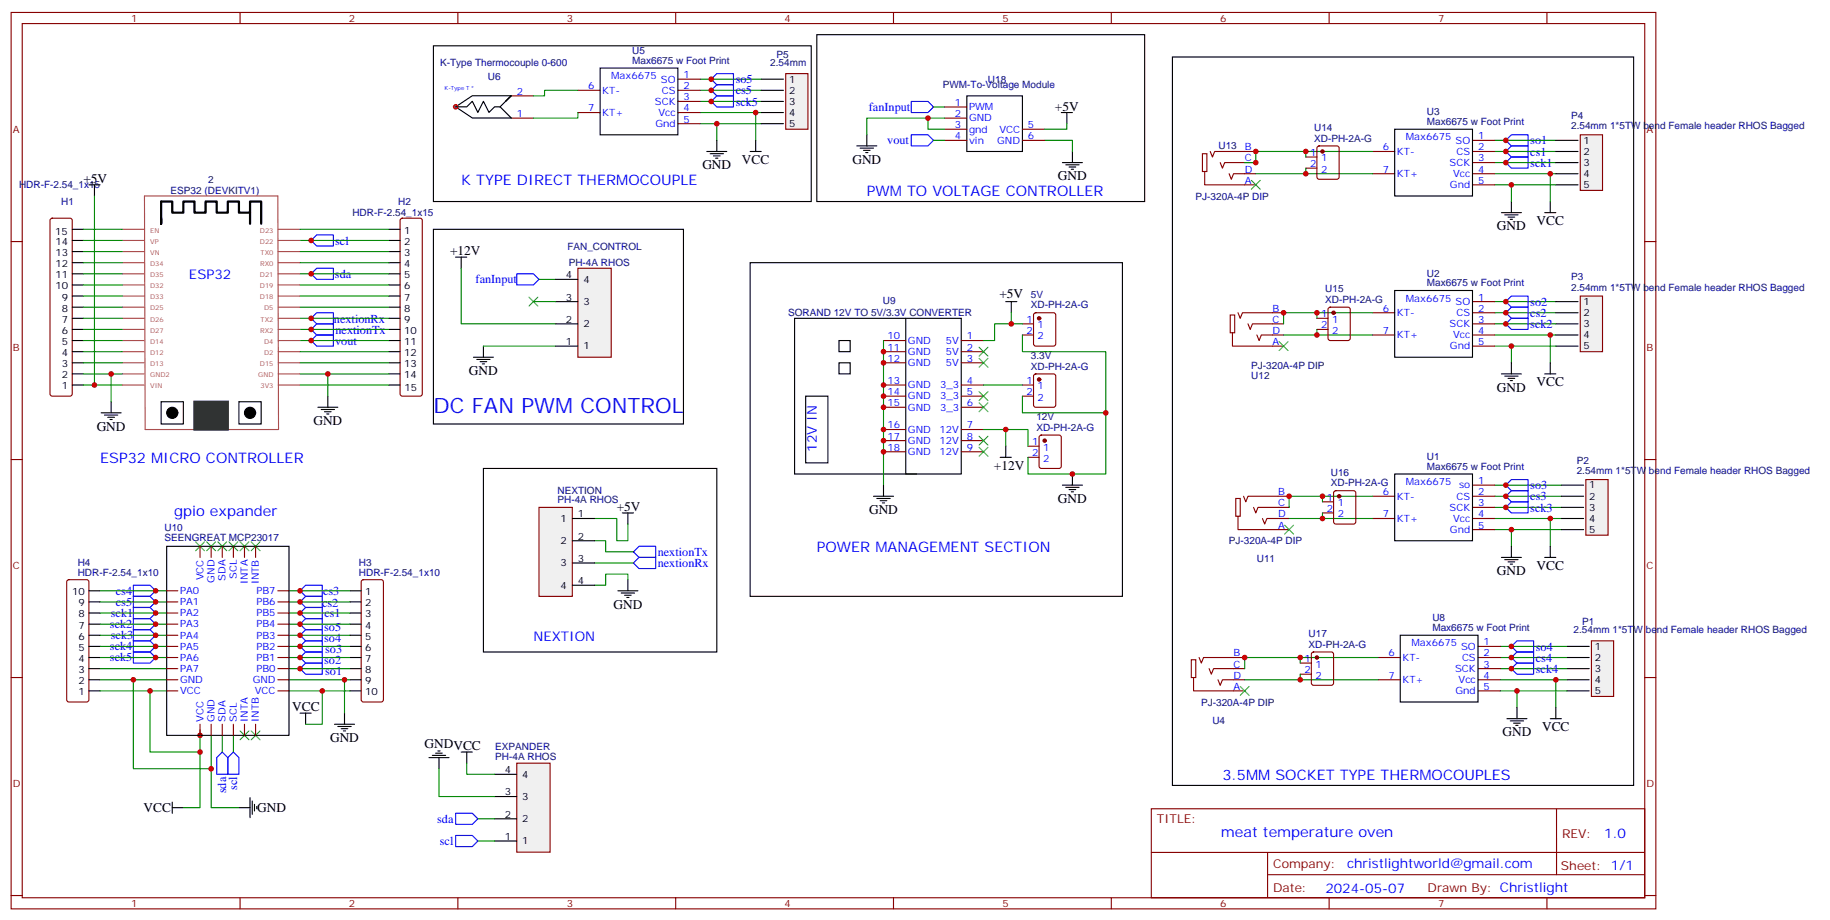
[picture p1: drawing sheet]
<svg xmlns="http://www.w3.org/2000/svg" width="581mm" height="292mm" viewBox="0 0 581 292" stroke-linecap="round" stroke-linejoin="round" font-family="sans-serif">
<g fill="none" stroke="#870000" stroke-width=".35">
<path d="M3.5 4h522.1v284.3h-522.1zM7.1 7.5h515v277.3h-515zM76.2 4v3.5M145.3 4v3.5M214.5 4v3.5M283.6 4v3.5M352.8 4v3.5M421.9 4v3.5M491.1 4v3.5M3.5 76.6h3.6M522.1 76.6h3.5M3.5 145.8h3.6"/>
<path d="M522.1 145.8h3.5M3.5 214.9h3.6M522.1 214.9h3.5M365.5 256.5h156.6v28.3h-156.6zM494.1 256.6v20.8M365.5 270.4h156.5M402.4 277.4h119.6M402.4 270.4v14.1M3.5 284.1h3.6M76.2 284.8v3.5M145.3 284.8v3.5M214.5 284.8v3.5"/>
<path d="M283.6 284.8v3.5M352.8 284.8v3.5M421.9 284.8v3.5M491.1 284.8v3.5M522.1 284.1h3.5"/>
</g>
<g fill="none" stroke="#000" stroke-width=".35">
<path d="M137.6 14.5h119.9v49.4h-119.9zM259.3 11h104.1v52.9h-104.1zM372.2 18.1h146.4v231h-146.4zM336.9 35.7h3.5M338.7 35.7v3.5M28.2 58.6h3.5M30 58.6v3.6M224.4 48h6.3M225.4 48.8h4.3M226.5 49.5h2.1M227.2 50.2h.7M227.5 44.5v3.5"/>
<path d="M238.1 48h3.6M239.9 44.5v3.5M272 46.3h6.3M273 47h4.3M274.1 47.7h2.1M274.8 48.4h.7M275.2 42.8v3.5M337.3 51.6h6.3M338.3 52.3h4.2M339.4 53h2.1M340.1 53.7h.7M340.4 48v3.6"/>
<path d="M137.6 72.7h79.4v61.8h-79.4zM476.6 67.5h6.4M477.7 68.2h4.2M478.7 68.9h2.1M479.4 69.6h.7M479.8 63.9v3.6M490.4 67.5h3.5M492.1 63.9v3.6M144.6 81.6h3.6M146.4 81.6v3.5M150.3 113.3h6.3M151.3 114h4.3"/>
<path d="M152.4 114.7h2.1M153.1 115.4h.7M153.5 109.8v3.5M476.6 118.6h6.4M477.7 119.3h4.2M479.8 115.1v3.5M490.4 118.6h3.5M492.1 115.1v3.5M51.2 127.4h7v7.1h-7zM75.8 127.4h7.1v7.1h-7.1zM100.9 129.2h6.3M102 129.9h4.2"/>
<path d="M103 130.6h2.1M103.7 131.3h.7M104.1 125.7v3.5M478.7 120h2.1M479.4 120.7h.7M153.5 148.6h74v58.2h-74zM197.6 162.7h3.5M199.3 162.7v3.5M476.6 176.8h6.4M477.7 177.5h4.2M478.7 178.2h2.1M479.4 178.9h.7"/>
<path d="M479.8 173.3v3.5M490.4 176.8h3.5M492.1 173.3v3.5M196.1 187.4h6.4M197.2 188.1h4.2M198.3 188.8h2.1M199 189.5h.7M199.3 183.9v3.5M478.4 228h6.3M479.4 228.7h4.3M480.5 229.4h2.1M481.2 230.1h.7"/>
<path d="M481.5 224.4v3.6M492.1 228h3.6M493.9 224.4v3.6M54.7 256.2h3.5M54.7 254.4v3.6M75.8 256.2h3.6M79.4 253v6.4M80.1 254.1v4.2M80.8 255.1v2.1M81.5 255.8v.7"/>
</g>
<g fill="none" stroke="#008700" stroke-width=".35">
<path d="M222.2 32.2h19.5M222.2 28.6h19.5M222.2 25.1h19.5M222.2 35.7h17.7v8.8M222.2 39.2h5.3v5.3M296.3 33.9h3.6M331.6 44.5h8.8v3.5M474.5 58.6h5.3v5.3M474.5 55.1h17.6v8.8M474.5 44.5h19.4M474.5 48h19.4M474.5 51.6h19.4"/>
<path d="M30 62.2v59.9h8.8M95.2 76.3h28.3M95.2 86.9h28.3M146.4 85.1v17.6h30M171.1 88.6h5.3M474.5 99.2h19.4M474.5 95.7h19.4M95.2 101h28.3M95.2 104.5h28.3M95.2 108h28.3M95.2 118.6h8.9v7.1M153.5 109.8h22.9"/>
<path d="M474.5 102.7h19.4M474.5 106.3h17.6v8.8M474.5 109.8h5.3v5.3M474.5 157.4h21.2M474.5 153.9h21.2M188.7 164.5h7.1v7h3.5v-5.3M188.7 171.5h3.6v3.5h8.8M188.7 178.6h12.4M474.5 160.9h21.2M474.5 164.5h17.6v8.8M474.5 168h5.3v5.3M31.7 187.4h21.2"/>
<path d="M31.7 190.9h21.2M31.7 194.5h21.2M31.7 198h21.2M91.7 198h19.4M91.7 194.5h19.4M91.7 190.9h19.4M91.7 187.4h19.4M199.3 183.9v-1.8h-7v3.5h-3.6M31.7 201.5h21.2M31.7 205h21.2M31.7 208.6h21.2M91.7 212.1h19.4"/>
<path d="M91.7 208.6h19.4M91.7 205h19.4M91.7 201.5h19.4M476.2 212.1h21.2M476.2 208.6h21.2M476.2 205h21.2M476.2 215.6h17.7v8.8M476.2 219.1h5.3v5.3M63.5 231.5v24.7h-5.3M67 233.3v22.9h8.8M70.6 233.3v5.2M74.1 233.3v5.2"/>
</g>
<g fill="none" stroke="#00f" stroke-width=".35">
<path d="M225.8 32.2l1.7-1.8h5.3v3.5h-5.3zM225.8 28.6l1.7-1.7h5.3v3.5h-5.3zM225.8 25.1l1.7-1.7h5.3v3.5h-5.3zM289.3 32.2h5.3l1.7 1.7-1.7 1.8h-5.3zM289.3 42.8h5.3l1.7 1.7-1.7 1.8h-5.3zM478 48l1.8-1.7h5.3v3.5h-5.3zM478 51.6l1.8-1.8h5.3v3.5h-5.3zM479.8 42.8h5.3v3.5h-5.3l-1.8-1.8zM100.5 74.5h5.3v3.5h-5.3l-1.7-1.7zM98.8 86.9l1.7-1.8h5.3v3.5h-5.3zM164 86.9h5.3l1.8 1.7-1.8 1.8h-5.3zM478 99.2l1.8-1.8h5.3v3.6h-5.3z"/>
<path d="M478 95.7l1.8-1.8h5.3v3.5h-5.3zM98.8 101l1.7-1.8h5.3v3.5h-5.3zM98.8 104.5l1.7-1.8h5.3v3.6h-5.3zM98.8 108l1.7-1.7h5.3v3.5h-5.3zM478 102.7l1.8-1.7h5.3v3.5h-5.3zM478 157.4l1.8-1.8h5.3v3.6h-5.3zM479.8 152.1h5.3v3.5h-5.3l-1.8-1.7zM201.1 175l1.7-1.7h5.3v3.5h-5.3zM201.1 178.6l1.7-1.8h5.3v3.5h-5.3zM478 160.9l1.8-1.7h5.3v3.5h-5.3zM42.3 185.6h5.3l1.8 1.8-1.8 1.8h-5.3zM42.3 189.2h5.3l1.8 1.7-1.8 1.8h-5.3z"/>
<path d="M42.3 192.7h5.3l1.8 1.8-1.8 1.7h-5.3zM42.3 196.2h5.3l1.8 1.8-1.8 1.7h-5.3zM42.3 199.7h5.3l1.8 1.8-1.8 1.8h-5.3zM95.2 198l1.8-1.8h5.3v3.5h-5.3zM95.2 190.9l1.8-1.7h5.3v3.5h-5.3zM95.2 187.4l1.8-1.8h5.3v3.6h-5.3zM97 192.7h5.3v3.5h-5.3l-1.8-1.7zM97 199.7h5.3v3.6h-5.3l-1.8-1.8zM42.3 203.3h5.3l1.8 1.7-1.8 1.8h-5.3zM42.3 206.8h5.3l1.8 1.8-1.8 1.7h-5.3zM95.2 205l1.8-1.7h5.3v3.5h-5.3zM97 206.8h5.3v3.5h-5.3l-1.8-1.7z"/>
<path d="M97 210.3h5.3v3.6h-5.3l-1.8-1.8zM479.8 212.1l1.7-1.8h5.3v3.6h-5.3zM479.8 208.6l1.7-1.8h5.3v3.5h-5.3zM479.8 205l1.7-1.7h5.3v3.5h-5.3zM70.6 238.5l1.7 1.8v5.3h-3.5v-5.3zM74.1 238.5l1.7 1.8v5.3h-3.5v-5.3z"/>
</g>
<path d="M167.9 94.3l2.8 2.8M170.7 94.3l-2.8 2.8" fill="none" stroke="#3c3" stroke-width=".35"/>
<g fill="none" stroke="#a64a4a" stroke-width=".35">
<path d="M38.8 79.8h6.9M38.8 76.3h6.9M38.8 72.7h6.9M45.9 62.2h42.3l.2 74h-42.3zM88.3 79.8h6.9M88.3 76.3h6.9M88.3 72.7h6.9M38.8 97.4h6.9M38.8 93.9h6.9M38.8 90.4h6.9M38.8 86.9h6.9M38.8 83.3h6.9"/>
<path d="M88.3 97.4h6.9M88.3 93.9h6.9M88.3 90.4h6.9M88.3 86.9h6.9M88.3 83.3h6.9M38.8 118.6h6.9M38.8 115.1h6.9M38.8 111.5h6.9M38.8 108h6.9M38.8 104.5h6.9M38.8 101h6.9M88.3 118.6h6.9"/>
<path d="M88.3 115.1h6.9M88.3 111.5h6.9M88.3 108h6.9M88.3 104.5h6.9M88.3 101h6.9M38.8 122.1h6.9M88.3 122.1h6.9"/>
</g>
<path d="M61.7 127.4h10.6v8.8h-10.6z" fill="#333" stroke="#333" stroke-width=".71"/>
<g fill="#000" stroke="#000" stroke-width=".35">
<circle cx="54.7" cy="131" r="1.76"/>
<circle cx="79.4" cy="131" r="1.76"/>
</g>
<path d="M51.2 69.2v1.8v-7.1h3.5v3.6h3.5v-3.6h3.5v3.6h3.6v-3.6h3.5v3.6h3.5v-3.6h3.5v3.6h3.6v-3.6h3.5v7.1M79.4 67.5v3.5" fill="none" stroke="#000" stroke-width=".71"/>
<path d="M171.1 160.9h10.6v28.3h-10.6z" fill="#f0f0f0" stroke="#870000" stroke-width=".35"/>
<path d="M162.3 30.4h-12.4l-5.3 3.5 5.3 3.5h12.4M190.5 21.6h24.7v21.2h-24.7zM442.7 41h24.7v21.2h-24.7zM442.7 92.1h24.7v21.2h-24.7zM442.7 150.4h24.7v21.1h-24.7zM181.7 164.5h7M181.7 171.5h7M181.7 178.6h7M181.7 185.6h7M444.5 201.5h24.7v21.2h-24.7z" fill="none" stroke="#000" stroke-width=".35"/>
<g fill="none" stroke="#870000" stroke-width=".35">
<path d="M162.3 37.5h7M162.3 30.4h7M183.4 28.6h7.1M183.4 35.7h7.1M215.2 25.1h7M215.2 28.6h7M215.2 32.2h7M215.2 35.7h7M215.2 39.2h7M381.7 48.8h1.4v5.6h-1.4zM382.4 54.4v4.2h16.2M384.2 48l.7 1.8 .7-1.8h13"/>
<path d="M387.3 51.6l.8 1.7 .7-1.7h9.8M390.2 55.1l.7 1.8 .7-1.8h7M435.7 48h7M435.7 55.1h7M467.4 44.5h7.1M467.4 48h7.1M467.4 51.6h7.1M467.4 55.1h7.1M467.4 58.6h7.1M390.5 99.9h1.4v5.7h-1.4zM393 99.2l.7 1.8 .7-1.8h13.1M435.7 99.2h7"/>
<path d="M467.4 95.7h7.1M467.4 99.2h7.1M391.2 105.6v4.2h16.3M396.2 102.7l.7 1.8 .7-1.8h9.9M399 106.3l.7 1.7 .7-1.7h7.1M435.7 106.3h7M467.4 102.7h7.1M467.4 106.3h7.1M467.4 109.8h7.1M392.3 158.1h1.4v5.7h-1.4zM394.8 157.4l.7 1.8 .7-1.8h13M435.7 157.4h7"/>
<path d="M467.4 153.9h7.1M467.4 157.4h7.1M393 163.8v4.2h16.2M397.9 160.9l.7 1.8 .7-1.8h9.9M400.8 164.5l.7 1.7 .7-1.7h7M435.7 164.5h7M467.4 160.9h7.1M467.4 164.5h7.1M467.4 168h7.1M378.2 209.3h1.4v5.6h-1.4zM378.9 214.9v4.2h16.2M380.6 208.6l.8 1.7 .7-1.7h13"/>
<path d="M383.8 212.1l.7 1.8 .7-1.8h9.9M386.6 215.6l.7 1.8 .8-1.8h7M437.4 208.6h7.1M437.4 215.6h7.1M469.2 205h7M469.2 208.6h7M469.2 212.1h7M469.2 215.6h7M469.2 219.1h7"/>
</g>
<path d="M398.6 55.1h37.1M435.7 48h-37.1v3.6h-3.5M435.7 99.2h-28.2v3.5M407.5 106.3h28.2M435.7 157.4h-26.5v3.5M409.2 164.5h26.5M395.1 215.6h42.3M437.4 208.6h-42.3v3.5" fill="none" stroke="#008700" stroke-width=".35"/>
<path d="M397.2 57.2l2.8 2.8M400 57.2l-2.8 2.8M406 108.4l2.9 2.8M408.9 108.4l-2.9 2.8M407.8 166.6l2.8 2.8M410.6 166.6l-2.8 2.8M393.7 217.7l2.8 2.9M396.5 217.7l-2.8 2.9" fill="none" stroke="#3c3" stroke-width=".35"/>
<circle cx="144.6" cy="33.9" r=".71" fill="#936" stroke="#f00" stroke-width=".35"/>
<path d="M144.6 33.9h3.6l1.7-1.8 1.8 3.6 1.8-3.6 1.7 3.6 1.8-1.8h1.7M160.5 32.1l1.8-1.7-3.6 3.5 3.6 3.5" fill="none" stroke="#000" stroke-width=".35"/>
<path d="M183.4 28.6h-10.5v1.8h-3.6M183.4 35.7v1.8h-14.1" fill="none" stroke="#008700" stroke-width=".35"/>
<path d="M183.4 85.1h10.6v28.2h-10.6z" fill="#f0f0f0" stroke="#870000" stroke-width=".35"/>
<g fill="none" stroke="#000" stroke-width=".35">
<path d="M22.9 79.8h3.6M22.9 76.3h3.6M22.9 72.7h3.6M123.5 79.8h3.5M123.5 76.3h3.5M123.5 72.7h3.5M22.9 97.4h3.6M22.9 93.9h3.6M22.9 90.4h3.6M22.9 86.9h3.6M22.9 83.3h3.6M123.5 97.4h3.5"/>
<path d="M123.5 93.9h3.5M123.5 90.4h3.5M123.5 86.9h3.5M123.5 83.3h3.5M176.4 95.7h7M176.4 88.6h7M22.9 118.6h3.6M22.9 115.1h3.6M22.9 111.5h3.6M22.9 108h3.6M22.9 104.5h3.6M22.9 101h3.6"/>
<path d="M123.5 118.6h3.5M123.5 115.1h3.5M123.5 111.5h3.5M123.5 108h3.5M123.5 104.5h3.5M123.5 101h3.5M176.4 109.8h7M176.4 102.7h7M22.9 122.1h3.6M32.1 131h6.4M33.2 131.7h4.2M34.2 132.4h2.1"/>
<path d="M34.9 133.1h.7M35.3 127.4v3.6M123.5 122.1h3.5"/>
</g>
<g fill="none" stroke="#008700" stroke-width=".35">
<path d="M227.5 39.2h14.2M239.9 35.7h1.8M414.5 48v1.8M414.5 53.3v1.8M479.8 58.6h14.1M492.1 55.1h1.8M26.5 72.7h12.3M26.5 76.3h12.3M26.5 79.8h12.3M95.2 79.8h28.3M95.2 72.7h28.3M26.5 83.3h12.3"/>
<path d="M26.5 86.9h12.3M26.5 90.4h12.3M26.5 93.9h12.3M26.5 97.4h12.3M95.2 83.3h28.3M95.2 90.4h28.3M95.2 93.9h28.3M95.2 97.4h28.3M169.3 95.7h7.1M418 99.2v1.8M26.5 101h12.3M26.5 104.5h12.3"/>
<path d="M26.5 108h12.3M26.5 111.5h12.3M26.5 115.1h12.3M26.5 118.6h12.3M35.3 118.6v8.8M95.2 111.5h28.3M95.2 115.1h28.3M104.1 118.6h19.4M418 104.5v1.8M479.8 109.8h14.1M492.1 106.3h1.8M26.5 122.1h3.5"/>
<path d="M95.2 122.1h28.3M419.8 157.4v1.8M419.8 162.7v1.8M479.8 168h15.9M492.1 164.5h3.6M412.7 208.6v1.7M412.7 213.9v1.7M481.5 219.1h15.9M493.9 215.6h3.5"/>
</g>
<g fill="none" stroke="#870000" stroke-width=".35">
<path d="M414.5 49.8h3.5M414.5 53.3h3.5M418.3 46.5l.4-.2h5.7l.6 .4 .1 9.5-.5 .6-5.9 .1-.6-.5-.1-9.4zM16.1 69.4l.5-.2h5.6l.5 .2 .2 .5v55.1l-.2 .5-.5 .2h-5.6l-.5-.3-.2-.4v-55.1zM127.2 69.4l.5-.2h5.6l.5 .2 .3 .5v55.1l-.3 .5-.5 .2h-5.6l-.5-.3-.2-.4v-55.1zM421.8 97.6l.5-.2h5.6l.7 .5v9.4l-.4 .7h-5.9l-.7-.4v-9.5zM418 101h3.6M418 104.5h3.6M419.8 159.2h3.5M423.6 155.9l.4-.3h5.7l.6 .5 .1 9.4-.5 .7h-5.9l-.6-.4-.1-9.4zM419.8 162.7h3.5M412.7 210.3h3.6"/>
<path d="M412.7 213.9h3.6M416.5 207l.5-.2h5.6l.7 .4v9.5l-.4 .6-5.9 .1-.7-.5v-9.4z"/>
</g>
<g fill="#870000" stroke="#870000" stroke-width=".35">
<circle cx="419.8" cy="48" r=".53"/>
<circle cx="423.3" cy="99.2" r=".53"/>
<circle cx="425.1" cy="157.4" r=".53"/>
<circle cx="418" cy="208.6" r=".53"/>
</g>
<path d="M505.2 203.3h7v17.6h-7z" fill="#f0f0f0" stroke="#870000" stroke-width=".35"/>
<path d="M497.4 205h7.1M497.4 208.6h7.1M497.4 212.1h7.1M497.4 215.6h7.1M497.4 219.1h7.1" fill="none" stroke="#000" stroke-width=".35"/>
<path d="M503.4 152.1h7.1v17.7h-7.1z" fill="#f0f0f0" stroke="#870000" stroke-width=".35"/>
<path d="M495.7 153.9h7M495.7 157.4h7M495.7 160.9h7M495.7 164.5h7M495.7 168h7" fill="none" stroke="#000" stroke-width=".35"/>
<path d="M501.6 93.9h7.1v17.6h-7.1z" fill="#f0f0f0" stroke="#870000" stroke-width=".35"/>
<path d="M493.9 95.7h7M493.9 99.2h7M493.9 102.7h7M493.9 106.3h7M493.9 109.8h7" fill="none" stroke="#000" stroke-width=".35"/>
<path d="M501.6 42.8h7.1v17.6h-7.1z" fill="#f0f0f0" stroke="#870000" stroke-width=".35"/>
<path d="M493.9 44.5h7M493.9 48h7M493.9 51.6h7M493.9 55.1h7M493.9 58.6h7" fill="none" stroke="#000" stroke-width=".35"/>
<path d="M249.4 23.4h7.1v17.6h-7.1z" fill="#f0f0f0" stroke="#870000" stroke-width=".35"/>
<g fill="none" stroke="#000" stroke-width=".35">
<path d="M241.7 25.1h7M241.7 28.6h7M241.7 32.2h7M241.7 35.7h7M241.7 39.2h7M238.1 83.3h118.2v105.9h-118.2zM319.3 95.7h3.5M321 95.7v3.5M252.2 101h53v49.4h-53zM266.3 108h3.6v3.5h-3.6zM266.3 115.1h3.6v3.5h-3.6zM287.5 101v49.4h3.5"/>
<path d="M255.8 125.7h7v21.1h-7zM277.3 157.4h6.3M278.3 158.1h4.3M279.4 158.8h2.1M280.1 159.5h.7M280.5 153.9v3.5M317.5 145.1h3.5M319.3 141.5v3.6M337.3 153.9h6.3M338.3 154.6h4.2M339.4 155.3h2.1M340.1 156h.7"/>
<path d="M340.4 150.4v3.5M28.2 187.4h3.5M28.2 190.9h3.5M28.2 194.5h3.5M28.2 198h3.5M111.1 187.4h3.6M111.1 190.9h3.6M111.1 194.5h3.6M111.1 198h3.6M28.2 201.5h3.5M28.2 205h3.5M28.2 208.6h3.5"/>
<path d="M28.2 212.1h3.5M28.2 215.6h3.5M28.2 219.1h3.5M111.1 201.5h3.6M111.1 205h3.6M111.1 208.6h3.6M111.1 212.1h3.6M111.1 215.6h3.6M111.1 219.1h3.6M95.2 226.2h3.6M97 226.2v3.5M106.2 229.7h6.3"/>
<path d="M107.2 230.4h4.3M108.3 231.1h2.1M109 231.8h.7M109.4 226.2v3.5"/>
</g>
<g fill="none" stroke="#870000" stroke-width=".35">
<path d="M328.3 99.4l.5-.2h5.6l.7 .4v9.5l-.4 .6-5.9 .1-.7-.5v-9.4zM280.5 108h7M280.5 111.5h7M280.5 115.1h7M305.2 108h7M305.2 111.5h7M305.2 115.1h7M324.6 102.7h3.5M324.6 106.3h3.5M328.3 118.8l.5-.2h5.6l.7 .4v9.5l-.4 .6-5.9 .1-.7-.5v-9.4zM280.5 122.1h7M280.5 125.7h7"/>
<path d="M280.5 129.2h7M280.5 136.2h7M280.5 139.8h7M305.2 122.1h7M305.2 125.7h7M305.2 129.2h7M305.2 136.2h7M305.2 139.8h7M324.6 122.1h3.5M324.6 125.7h3.5M330.1 138.2l.5-.2h5.6l.6 .4 .1 9.5-.5 .6-5.8 .1-.7-.5-.1-9.4zM280.5 143.3h7"/>
<path d="M305.2 143.3h7M326.3 141.5h3.5M326.3 145.1h3.5M21.4 184.1l.5-.2h5.6l.5 .2 .2 .5v37.4l-.2 .5-.5 .2h-5.6l-.5-.3-.2-.4v-37.4zM114.9 184.1l.5-.2h5.6l.5 .2 .2 .5v37.4l-.2 .5-.5 .2h-5.6l-.5-.3-.2-.4v-37.4z"/>
</g>
<g fill="#870000" stroke="#870000" stroke-width=".35">
<circle cx="329.8" cy="101" r=".53"/>
<circle cx="329.8" cy="120.4" r=".53"/>
<circle cx="331.6" cy="139.8" r=".53"/>
</g>
<g fill="none" stroke="#008700" stroke-width=".35">
<path d="M321 99.2v3.5M280.5 108v45.9M324.6 102.7h-8.9v5.3h-3.5M324.6 106.3v5.2h26.4v38.9h-24.7v-5.3M312.2 136.2h14.1v5.3M312.2 122.1h12.4M319.3 136.2v5.3M324.6 125.7v5.3h26.4M31.7 212.1h21.2M31.7 215.6h10.6M31.7 219.1h15.9M52.9 215.6h-10.6v28.2h24.7"/>
<path d="M52.9 219.1h-5.3v19.4h15.9M91.7 215.6h19.4M91.7 219.1h19.4M102.3 219.1v10.6h-5.3M109.4 215.6v10.6"/>
</g>
<g fill="none" stroke="#3c3" stroke-width=".35">
<path d="M310.8 110.1l2.8 2.9M310.8 113.7l2.8 2.8M313.6 110.1l-2.8 2.9M313.6 113.7l-2.8 2.8M310.8 124.2l2.8 2.9M310.8 127.8l2.8 2.8M310.8 138.4l2.8 2.8M313.6 124.2l-2.8 2.9M313.6 127.8l-2.8 2.8M313.6 138.4l-2.8 2.8M310.8 141.9l2.8 2.8M313.6 141.9l-2.8 2.8"/>
<path d="M62.1 171.9l2.8 2.8M64.9 171.9l-2.8 2.8M65.6 171.9l2.8 2.8M68.4 171.9l-2.8 2.8M69.1 171.9l2.9 2.8M72 171.9l-2.9 2.8M72.7 171.9l2.8 2.8M75.5 171.9l-2.8 2.8M76.2 171.9l2.8 2.8M79 171.9l-2.8 2.8M79.7 171.9l2.8 2.8M82.5 171.9l-2.8 2.8"/>
<path d="M76.2 231.8l2.8 2.9M79 231.8l-2.8 2.9M79.7 231.8l2.8 2.9M82.5 231.8l-2.8 2.9"/>
</g>
<path d="M164 242.1h10.6v28.2h-10.6z" fill="#f0f0f0" stroke="#870000" stroke-width=".35"/>
<path d="M306.9 30.4h17.7v17.6h-17.7zM137.2 239.6h4.3M138.3 238.9h2.1M139 238.2h.7M146.4 238.5h3.5M148.2 238.5v3.6M136.2 240.3h6.3M139.3 240.3v3.5M157 259.7h7M157 252.7h7M157 245.6h7M157 266.8h7" fill="none" stroke="#000" stroke-width=".35"/>
<path d="M294.6 37.5v3.5h5.3M299.9 37.5h-24.7v5.3M338.7 39.2v1.8h-7.1M296.3 44.5h3.6M139.3 243.8v8.9h17.7M148.2 242.1v3.5h8.8M151.7 259.7h5.3M151.7 266.8h5.3" fill="none" stroke="#008700" stroke-width=".35"/>
<path d="M144.6 258h5.3l1.8 1.7-1.8 1.8h-5.3zM144.6 265h5.3l1.8 1.8-1.8 1.7h-5.3z" fill="none" stroke="#00f" stroke-width=".35"/>
<path d="M299.9 33.9h7M299.9 37.5h7M299.9 41h7M299.9 44.5h7M324.6 41h7M324.6 44.5h7" fill="none" stroke="#870000" stroke-width=".35"/>
<g fill="#c00">
<circle cx="407.5" cy="99.2" r=".88"/>
<circle cx="414.5" cy="48" r=".88"/>
<circle cx="414.5" cy="55.1" r=".88"/>
<circle cx="418" cy="99.2" r=".88"/>
<circle cx="418" cy="106.3" r=".88"/>
<circle cx="409.2" cy="157.4" r=".88"/>
<circle cx="419.8" cy="157.4" r=".88"/>
<circle cx="419.8" cy="164.5" r=".88"/>
<circle cx="395.1" cy="208.6" r=".88"/>
<circle cx="412.8" cy="208.6" r=".88"/>
<circle cx="412.8" cy="215.6" r=".88"/>
<circle cx="398.6" cy="48" r=".88"/>
<circle cx="398.6" cy="51.6" r=".88"/>
<circle cx="30" cy="122.1" r=".88"/>
<circle cx="104.1" cy="118.6" r=".88"/>
<circle cx="98.8" cy="108" r=".88"/>
<circle cx="98.8" cy="104.5" r=".88"/>
<circle cx="98.8" cy="101" r=".88"/>
<circle cx="98.8" cy="86.9" r=".88"/>
<circle cx="98.8" cy="76.3" r=".88"/>
<circle cx="35.3" cy="118.6" r=".88"/>
<circle cx="225.8" cy="25.1" r=".88"/>
<circle cx="225.8" cy="28.6" r=".88"/>
<circle cx="225.8" cy="32.2" r=".88"/>
<circle cx="239.9" cy="35.7" r=".88"/>
<circle cx="227.5" cy="39.2" r=".88"/>
<circle cx="478" cy="44.5" r=".88"/>
<circle cx="478" cy="48" r=".88"/>
<circle cx="478" cy="51.6" r=".88"/>
<circle cx="492.1" cy="55.1" r=".88"/>
<circle cx="479.8" cy="58.6" r=".88"/>
<circle cx="478" cy="95.7" r=".88"/>
<circle cx="478" cy="99.2" r=".88"/>
<circle cx="478" cy="102.7" r=".88"/>
<circle cx="492.1" cy="106.3" r=".88"/>
<circle cx="479.8" cy="109.8" r=".88"/>
<circle cx="478" cy="153.9" r=".88"/>
<circle cx="478" cy="157.4" r=".88"/>
<circle cx="478" cy="160.9" r=".88"/>
<circle cx="492.1" cy="164.5" r=".88"/>
<circle cx="479.8" cy="168" r=".88"/>
<circle cx="479.8" cy="205" r=".88"/>
<circle cx="479.8" cy="208.6" r=".88"/>
<circle cx="479.8" cy="212.1" r=".88"/>
<circle cx="493.9" cy="215.6" r=".88"/>
<circle cx="481.5" cy="219.1" r=".88"/>
<circle cx="351" cy="131" r=".88"/>
<circle cx="340.4" cy="150.4" r=".88"/>
<circle cx="280.5" cy="111.5" r=".88"/>
<circle cx="280.5" cy="115.1" r=".88"/>
<circle cx="280.5" cy="122.1" r=".88"/>
<circle cx="280.5" cy="125.7" r=".88"/>
<circle cx="280.5" cy="129.2" r=".88"/>
<circle cx="280.5" cy="136.2" r=".88"/>
<circle cx="280.5" cy="139.8" r=".88"/>
<circle cx="280.5" cy="143.3" r=".88"/>
<circle cx="319.3" cy="136.2" r=".88"/>
<circle cx="321" cy="102.7" r=".88"/>
<circle cx="67" cy="243.8" r=".88"/>
<circle cx="63.5" cy="238.5" r=".88"/>
<circle cx="63.5" cy="233.3" r=".88"/>
<circle cx="49.4" cy="187.4" r=".88"/>
<circle cx="49.4" cy="190.9" r=".88"/>
<circle cx="49.4" cy="194.5" r=".88"/>
<circle cx="49.4" cy="198" r=".88"/>
<circle cx="49.4" cy="201.5" r=".88"/>
<circle cx="49.4" cy="205" r=".88"/>
<circle cx="49.4" cy="208.6" r=".88"/>
<circle cx="42.3" cy="215.6" r=".88"/>
<circle cx="47.6" cy="219.1" r=".88"/>
<circle cx="95.3" cy="187.4" r=".88"/>
<circle cx="95.3" cy="190.9" r=".88"/>
<circle cx="95.3" cy="194.5" r=".88"/>
<circle cx="95.3" cy="198" r=".88"/>
<circle cx="95.3" cy="201.5" r=".88"/>
<circle cx="95.3" cy="205" r=".88"/>
<circle cx="95.3" cy="208.6" r=".88"/>
<circle cx="95.3" cy="212.1" r=".88"/>
<circle cx="102.3" cy="219.1" r=".88"/>
<circle cx="109.4" cy="215.6" r=".88"/>
<circle cx="294.6" cy="37.5" r=".88"/>
</g>
<path d="M52.9 173.3h38.8v60h-38.8z" fill="none" stroke="#000" stroke-width=".35"/>
<g fill="none" stroke="#870000" stroke-width=".35">
<path d="M63.5 173.3v3.5M67 173.3v3.5M70.6 173.3v3.5M74.1 173.3v3.5M77.6 173.3v3.5M81.1 173.3v3.5M52.9 187.4h3.5M52.9 190.9h3.5M52.9 194.5h3.5M52.9 198h3.5M88.2 187.4h3.5M88.2 190.9h3.5"/>
<path d="M88.2 194.5h3.5M88.2 198h3.5M52.9 201.5h3.5M52.9 205h3.5M52.9 208.6h3.5M52.9 212.1h3.5M52.9 215.6h3.5M52.9 219.1h3.5M88.2 201.5h3.5M88.2 205h3.5M88.2 208.6h3.5M88.2 212.1h3.5"/>
<path d="M88.2 215.6h3.5M88.2 219.1h3.5M63.5 229.7v3.6M67 229.7v3.6M70.6 229.7v3.6M74.1 229.7v3.6M77.6 229.7v3.6M81.1 229.7v3.6"/>
</g>
<text font-size="6.7" fill="#00f" x="137.6" y="131">DC FAN PWM CONTROL</text>
<g font-size="4.6" fill="#00f">
<text x="146.4" y="58.6">K TYPE DIRECT THERMOCOUPLE</text>
<text x="275.2" y="62.2">PWM TO VOLTAGE CONTROLLER</text>
<text x="31.7" y="146.8">ESP32 MICRO CONTROLLER</text>
<text x="55.3" y="163.5">gpio expander</text>
<text x="259.3" y="175">POWER MANAGEMENT SECTION</text>
<text x="388.1" y="247.4">3.5MM SOCKET TYPE THERMOCOUPLES</text>
<text x="387.6" y="265.6">meat temperature oven</text>
</g>
<g font-size="4.2">
<text x="334.8" y="35.3">+5V</text>
<text x="223" y="53.7">GND</text>
<text x="235.5" y="52">VCC</text>
<text x="270.6" y="51.9">GND</text>
<text x="26.5" y="57.9">+5V</text>
<text x="335.8" y="57.2">GND</text>
<text x="487.8" y="71.4">VCC</text>
<text x="475.2" y="73.1">GND</text>
<text x="142.9" y="80.9">+12V</text>
<text x="317.2" y="94.6">+5V</text>
<text x="148.9" y="119">GND</text>
<text x="475.2" y="124.2">GND</text>
<text x="487.8" y="122.5">VCC</text>
<text x="30.7" y="136.6">GND</text>
<text x="99.5" y="134.8">GND</text>
<text x="315.5" y="149">+12V</text>
<text x="195.8" y="162">+5V</text>
<text x="335.8" y="159.5">GND</text>
<text x="275.9" y="163.1">GND</text>
<text x="475.2" y="182.5">GND</text>
<text x="487.8" y="180.7">VCC</text>
<text x="194.7" y="193">GND</text>
<text x="92.8" y="225.5">VCC</text>
<text x="477" y="233.6">GND</text>
<text x="489.5" y="231.9">VCC</text>
<text x="104.8" y="235.4">GND</text>
<text x="134.8" y="237.2">GNDVCC</text>
<text x="45.6" y="257.7">VCC</text>
<text x="81.7" y="257.7">GND</text>
</g>
<g font-size="4.2" fill="#00f">
<text x="60" y="88.6">ESP32</text>
<text x="259.3" y="143.3" transform="rotate(-90 259.3 143.3)">12V IN</text>
<text x="169.3" y="203.3">NEXTION</text>
<text x="509.3" y="265.8">1.0</text>
<text x="427.7" y="275.4">christlightworld@gmail.com</text>
<text x="420.7" y="283.2">2024-05-07</text>
</g>
<g font-size="3.9" fill="#00f">
<text x="233.5" y="30">cs5</text>
<text x="233.5" y="26.4">so5</text>
<text x="233.5" y="33.5">sck5</text>
<text x="275.8" y="35.2">fanInput</text>
<text x="281.7" y="45.8">vout</text>
<text x="485.8" y="45.8">so1</text>
<text x="485.8" y="49.3">cs1</text>
<text x="485.8" y="52.9">sck1</text>
<text x="106.4" y="77.7">scl</text>
<text x="106.3" y="88.2">sda</text>
<text x="151" y="89.8">fanInput</text>
<text x="485.8" y="100.5">cs2</text>
<text x="485.8" y="97">so2</text>
<text x="106" y="102.4">nextionRx</text>
<text x="106.5" y="105.8">nextionTx</text>
<text x="485.8" y="104">sck2</text>
<text x="106.4" y="109.3">vout</text>
<text x="485.8" y="155.2">so3</text>
<text x="485.8" y="158.7">cs3</text>
<text x="485.8" y="162.3">sck3</text>
<text x="208.8" y="179.9">nextionRx</text>
<text x="208.8" y="176.3">nextionTx</text>
<text x="36.8" y="188.6">cs4</text>
<text x="102.5" y="188.9">cs3</text>
<text x="35.2" y="195.7">sck1</text>
<text x="36.8" y="192.2">cs5</text>
<text x="102.2" y="192.4">cs2</text>
<text x="103" y="195.8">cs1</text>
<text x="34.9" y="199.2">sck2</text>
<text x="35.2" y="202.8">sck3</text>
<text x="102.9" y="200.1">so5</text>
<text x="102.9" y="203.7">so4</text>
<text x="34.9" y="206.3">sck4</text>
<text x="34.9" y="209.8">sck5</text>
<text x="103.2" y="207.2">so3</text>
<text x="487.5" y="209.9">cs4</text>
<text x="487.5" y="206.4">so4</text>
<text x="102.9" y="210.7">so2</text>
<text x="103.2" y="214.2">so1</text>
<text x="487.5" y="213.4">sck4</text>
<text x="71.8" y="251.6" transform="rotate(-90 71.8 251.6)">sda</text>
<text x="75.3" y="250.6" transform="rotate(-90 75.3 250.6)">scl</text>
<text x="138.8" y="261">sda</text>
<text x="139.6" y="268">scl</text>
</g>
<g font-size="3.9" fill="#800">
<text x="367.2" y="261.1">TITLE:</text>
<text x="495.9" y="265.8">REV:</text>
<text x="404.1" y="275.3">Company:</text>
<text x="495.5" y="275.9">Sheet: 1/1</text>
<text x="404.1" y="283">Date:</text>
<text x="453.2" y="283.1">Drawn By: Christlight</text>
</g>
<g font-size="3.2" fill="#800">
<text x="41.6" y="6.9">1</text>
<text x="110.8" y="6.9">2</text>
<text x="179.9" y="6.9">3</text>
<text x="249.1" y="6.9">4</text>
<text x="318.2" y="6.9">5</text>
<text x="387.3" y="6.9">6</text>
<text x="456.5" y="6.9">7</text>
<text x="4.1" y="42.1">A</text>
<text x="522.6" y="42.1">A</text>
<text x="4.1" y="111.2">B</text>
<text x="522.6" y="111.2">B</text>
<text x="4.1" y="180.3">C</text>
<text x="522.6" y="180.3">C</text>
<text x="4.1" y="249.5">D</text>
<text x="522.6" y="249.5">D</text>
<text x="41.6" y="287.8">1</text>
<text x="110.8" y="287.8">2</text>
<text x="179.9" y="287.8">3</text>
<text x="249.1" y="287.8">4</text>
<text x="318.2" y="287.8">5</text>
<text x="387.3" y="287.8">6</text>
<text x="456.5" y="287.8">7</text>
</g>
<g font-size="3.2" fill="#000080">
<text x="200.7" y="17.2">U5</text>
<text x="139.7" y="21">K-Type Thermocouple 0-600</text>
<text x="200.7" y="20.3">Max6675 w Foot Print</text>
<text x="244.5" y="21">2.54mm</text>
<text x="246.5" y="18.3">P5</text>
<text x="154.9" y="25.5">U6</text>
<text x="299.3" y="28.1">PWM-To-Voltage Module</text>
<text x="313.6" y="26.3">U18</text>
<text x="417.2" y="41.6">U14</text>
<text x="453" y="39.7">Max6675 w Foot Print</text>
<text x="453" y="36.6">U3</text>
<text x="498.8" y="41">2.54mm 1*5TW bend Female header RHOS Bagged</text>
<text x="498.8" y="37.7">P4</text>
<text x="386.8" y="47.4">U13</text>
<text x="417.2" y="44.9">XD-PH-2A-G</text>
<text x="6" y="59.7">HDR-F-2.54_1x15</text>
<text x="66.1" y="57.9">2</text>
<text x="19.4" y="65">H1</text>
<text x="54.2" y="61.5">ESP32 (DEVKITV1)</text>
<text x="126.4" y="65">H2</text>
<text x="379.5" y="63.3">PJ-320A-4P DIP</text>
<text x="111.9" y="68.6">HDR-F-2.54_1x15</text>
<text x="180.1" y="79.2">FAN_CONTROL</text>
<text x="180.5" y="84.4">PH-4A RHOS</text>
<text x="453" y="87.7">U2</text>
<text x="498.8" y="88.8">P3</text>
<text x="327.2" y="94.5">5V</text>
<text x="420.7" y="92.7">U15</text>
<text x="453" y="90.8">Max6675 w Foot Print</text>
<text x="498.8" y="92.2">2.54mm 1*5TW bend Female header RHOS Bagged</text>
<text x="250.2" y="100.4">SORAND 12V TO 5V/3.3V CONVERTER</text>
<text x="280.3" y="96.6">U9</text>
<text x="327.2" y="97.8">XD-PH-2A-G</text>
<text x="420.7" y="96.1">XD-PH-2A-G</text>
<text x="327.2" y="113.9">3.3V</text>
<text x="327.2" y="117.2">XD-PH-2A-G</text>
<text x="397.2" y="117.1">PJ-320A-4P DIP</text>
<text x="397.2" y="120.2">U12</text>
<text x="329" y="136.6">XD-PH-2A-G</text>
<text x="329" y="133.3">12V</text>
<text x="453" y="149">Max6675 w Foot Print</text>
<text x="453" y="145.9">U1</text>
<text x="500.5" y="147.1">P2</text>
<text x="422.5" y="154.3">XD-PH-2A-G</text>
<text x="422.5" y="150.9">U16</text>
<text x="500.5" y="150.4">2.54mm 1*5TW bend Female header RHOS Bagged</text>
<text x="177" y="159.7">PH-4A RHOS</text>
<text x="177" y="156.6">NEXTION</text>
<text x="52.2" y="171.5">SEENGREAT MCP23017</text>
<text x="52.2" y="168.4">U10</text>
<text x="390.1" y="172.6">PJ-320A-4P DIP</text>
<text x="24.7" y="179.6">H4</text>
<text x="114" y="179.6">H3</text>
<text x="399" y="178.4">U11</text>
<text x="24.7" y="182.8">HDR-F-2.54_1x10</text>
<text x="114" y="182.8">HDR-F-2.54_1x10</text>
<text x="454.7" y="197.1">U8</text>
<text x="415.4" y="202.1">U17</text>
<text x="454.7" y="200.2">Max6675 w Foot Print</text>
<text x="499.5" y="200.9">2.54mm 1*5TW bend Female header RHOS Bagged</text>
<text x="502.3" y="198.2">P1</text>
<text x="415.4" y="205.4">XD-PH-2A-G</text>
<text x="381.3" y="223.8">PJ-320A-4P DIP</text>
<text x="384.9" y="229.6">U4</text>
<text x="157.2" y="237.9">EXPANDER</text>
<text x="157.2" y="241">PH-4A RHOS</text>
</g>
<g font-size="3.2" fill="#00f">
<text x="186.7" y="28.3">6</text>
<text x="191.2" y="29.7">KT-</text>
<text x="194" y="25.1">Max6675</text>
<text x="209.8" y="26.2">SO</text>
<text x="210.1" y="29.7">CS</text>
<text x="217" y="24.8">1</text>
<text x="217" y="28.3">2</text>
<text x="164" y="30.1">2</text>
<text x="186.7" y="35.3">7</text>
<text x="207.9" y="33.2">SCK</text>
<text x="217" y="31.8">3</text>
<text x="217" y="35.3">4</text>
<text x="303.1" y="33.6">1</text>
<text x="307.6" y="35">PWM</text>
<text x="164" y="37.2">1</text>
<text x="191.2" y="36.8">KT+</text>
<text x="208" y="40.3">Gnd</text>
<text x="209" y="36.8">Vcc</text>
<text x="217" y="38.9">5</text>
<text x="303.1" y="37.1">2</text>
<text x="303.1" y="40.6">3</text>
<text x="307.6" y="38.5">GND</text>
<text x="326.3" y="40.6">5</text>
<text x="303.1" y="44.2">4</text>
<text x="307.6" y="42.1">gnd</text>
<text x="307.6" y="45.6">vin</text>
<text x="316.6" y="45.6">GND</text>
<text x="317.2" y="42.1">VCC</text>
<text x="326.3" y="44.2">6</text>
<text x="395.1" y="47.7">B</text>
<text x="439" y="47.7">6</text>
<text x="446.3" y="44.5">Max6675</text>
<text x="462.1" y="45.6">SO</text>
<text x="469.2" y="44.2">1</text>
<text x="469.2" y="47.7">2</text>
<text x="395.1" y="51.2">C</text>
<text x="415.9" y="49.5">1</text>
<text x="415.9" y="53">2</text>
<text x="419.3" y="51.2">1</text>
<text x="443.4" y="49.1">KT-</text>
<text x="460.1" y="52.6">SCK</text>
<text x="462.3" y="49.1">CS</text>
<text x="469.2" y="51.2">3</text>
<text x="395.1" y="54.8">D</text>
<text x="395.1" y="58.3">A</text>
<text x="419.3" y="54.8">2</text>
<text x="439" y="54.8">7</text>
<text x="443.4" y="56.2">KT+</text>
<text x="460.3" y="59.7">Gnd</text>
<text x="461.3" y="56.2">Vcc</text>
<text x="469.2" y="54.8">4</text>
<text x="469.2" y="58.3">5</text>
<text x="446.3" y="95.7">Max6675</text>
<text x="469.2" y="95.3">1</text>
<text x="403.9" y="98.8">B</text>
<text x="419.4" y="100.6">1</text>
<text x="439" y="98.8">6</text>
<text x="443.4" y="100.3">KT-</text>
<text x="462.1" y="96.7">SO</text>
<text x="462.3" y="100.3">CS</text>
<text x="469.2" y="98.8">2</text>
<text x="281.7" y="107.7">10</text>
<text x="306.9" y="107.7">1</text>
<text x="325.9" y="102.4">1</text>
<text x="325.9" y="105.9">2</text>
<text x="329.4" y="104.1">1</text>
<text x="329.4" y="107.7">2</text>
<text x="403.9" y="105.9">D</text>
<text x="403.9" y="102.4">C</text>
<text x="419.4" y="104.1">2</text>
<text x="422.9" y="102.4">1</text>
<text x="422.9" y="105.9">2</text>
<text x="439" y="105.9">7</text>
<text x="443.4" y="107.3">KT+</text>
<text x="460.1" y="103.8">SCK</text>
<text x="461.3" y="107.3">Vcc</text>
<text x="469.2" y="102.4">3</text>
<text x="469.2" y="105.9">4</text>
<text x="281.7" y="111.2">11</text>
<text x="288.2" y="109.1">GND</text>
<text x="288.2" y="112.6">GND</text>
<text x="300.3" y="109.1">5V</text>
<text x="300.3" y="112.6">5V</text>
<text x="306.9" y="111.2">2</text>
<text x="403.9" y="109.4">A</text>
<text x="460.3" y="110.8">Gnd</text>
<text x="469.2" y="109.4">5</text>
<text x="281.7" y="114.7">12</text>
<text x="288.2" y="116.1">GND</text>
<text x="300.3" y="116.1">5V</text>
<text x="306.9" y="114.7">3</text>
<text x="281.7" y="121.8">13</text>
<text x="281.7" y="125.3">14</text>
<text x="288.2" y="123.2">GND</text>
<text x="298.4" y="123.2">3_3</text>
<text x="306.9" y="121.8">4</text>
<text x="306.9" y="125.3">5</text>
<text x="325.9" y="121.8">1</text>
<text x="325.9" y="125.3">2</text>
<text x="329.4" y="123.5">1</text>
<text x="281.7" y="128.8">15</text>
<text x="288.2" y="126.7">GND</text>
<text x="288.2" y="130.2">GND</text>
<text x="298.4" y="126.7">3_3</text>
<text x="298.4" y="130.2">3_3</text>
<text x="306.9" y="128.8">6</text>
<text x="329.4" y="127.1">2</text>
<text x="281.7" y="135.9">16</text>
<text x="288.2" y="137.3">GND</text>
<text x="298.2" y="137.3">12V</text>
<text x="306.9" y="135.9">7</text>
<text x="281.7" y="139.4">17</text>
<text x="281.7" y="142.9">18</text>
<text x="288.2" y="140.8">GND</text>
<text x="298.2" y="140.8">12V</text>
<text x="306.9" y="139.4">8</text>
<text x="306.9" y="142.9">9</text>
<text x="327.7" y="141.2">1</text>
<text x="331.2" y="142.9">1</text>
<text x="288.2" y="144.4">GND</text>
<text x="298.2" y="144.4">12V</text>
<text x="327.7" y="144.7">2</text>
<text x="331.2" y="146.5">2</text>
<text x="446.3" y="153.9">Max6675</text>
<text x="463.2" y="154.9">so</text>
<text x="469.2" y="153.5">1</text>
<text x="405.7" y="157.1">B</text>
<text x="405.7" y="160.6">C</text>
<text x="421.1" y="158.8">1</text>
<text x="424.6" y="160.6">1</text>
<text x="439" y="157.1">6</text>
<text x="443.4" y="158.5">KT-</text>
<text x="460.1" y="162">SCK</text>
<text x="462.3" y="158.5">CS</text>
<text x="469.2" y="157.1">2</text>
<text x="469.2" y="160.6">3</text>
<text x="405.7" y="164.1">D</text>
<text x="405.7" y="167.6">A</text>
<text x="421.1" y="162.3">2</text>
<text x="424.6" y="164.1">2</text>
<text x="439" y="164.1">7</text>
<text x="443.4" y="165.5">KT+</text>
<text x="461.3" y="165.5">Vcc</text>
<text x="469.2" y="164.1">4</text>
<text x="469.2" y="167.6">5</text>
<text x="460.3" y="169.1">Gnd</text>
<text x="64.6" y="184.1" transform="rotate(-90 64.6 184.1)">VCC</text>
<text x="68.1" y="184.8" transform="rotate(-90 68.1 184.8)">GND</text>
<text x="71.6" y="184.3" transform="rotate(-90 71.6 184.3)">SDA</text>
<text x="75.1" y="183.7" transform="rotate(-90 75.1 183.7)">SCL</text>
<text x="78.7" y="185.3" transform="rotate(-90 78.7 185.3)">INTA</text>
<text x="82.2" y="185.4" transform="rotate(-90 82.2 185.4)">INTB</text>
<text x="57.1" y="188.5">PA0</text>
<text x="57.1" y="192">PA1</text>
<text x="81.4" y="192">PB6</text>
<text x="81.4" y="188.5">PB7</text>
<text x="57.1" y="195.5">PA2</text>
<text x="81.4" y="195.5">PB5</text>
<text x="57.1" y="199">PA3</text>
<text x="57.1" y="202.6">PA4</text>
<text x="81.4" y="202.6">PB3</text>
<text x="81.4" y="199">PB4</text>
<text x="57.1" y="206.1">PA5</text>
<text x="57.1" y="209.6">PA6</text>
<text x="81.4" y="209.6">PB1</text>
<text x="81.4" y="206.1">PB2</text>
<text x="391.6" y="208.2">B</text>
<text x="414.1" y="210">1</text>
<text x="440.7" y="208.2">6</text>
<text x="445.2" y="209.6">KT-</text>
<text x="448" y="205">Max6675</text>
<text x="463.8" y="206.1">SO</text>
<text x="464.1" y="209.6">CS</text>
<text x="471" y="204.7">1</text>
<text x="471" y="208.2">2</text>
<text x="57.1" y="213.1">PA7</text>
<text x="81.4" y="213.1">PB0</text>
<text x="391.6" y="215.3">D</text>
<text x="391.6" y="211.7">C</text>
<text x="414.1" y="213.5">2</text>
<text x="417.6" y="211.7">1</text>
<text x="417.6" y="215.3">2</text>
<text x="440.7" y="215.3">7</text>
<text x="461.9" y="213.1">SCK</text>
<text x="471" y="211.7">3</text>
<text x="471" y="215.3">4</text>
<text x="57.1" y="216.7">GND</text>
<text x="57.1" y="220.2">VCC</text>
<text x="80.2" y="216.7">GND</text>
<text x="80.9" y="220.2">VCC</text>
<text x="391.6" y="218.8">A</text>
<text x="445.2" y="216.7">KT+</text>
<text x="462" y="220.2">Gnd</text>
<text x="463" y="216.7">Vcc</text>
<text x="471" y="218.8">5</text>
<text x="64.6" y="229" transform="rotate(-90 64.6 229)">VCC</text>
<text x="68.1" y="229" transform="rotate(-90 68.1 229)">GND</text>
<text x="71.6" y="229" transform="rotate(-90 71.6 229)">SDA</text>
<text x="75.1" y="229" transform="rotate(-90 75.1 229)">SCL</text>
<text x="78.7" y="229" transform="rotate(-90 78.7 229)">INTA</text>
<text x="82.2" y="229" transform="rotate(-90 82.2 229)">INTB</text>
</g>
<g font-size="3.2">
<text x="250.5" y="26.2">1</text>
<text x="250.5" y="29.7">2</text>
<text x="250.5" y="33.2">3</text>
<text x="250.5" y="36.8">4</text>
<text x="250.5" y="40.3">5</text>
<text x="502.7" y="45.6">1</text>
<text x="502.7" y="49.1">2</text>
<text x="502.7" y="52.6">3</text>
<text x="502.7" y="56.2">4</text>
<text x="502.7" y="59.7">5</text>
<text x="17.5" y="74.5">15</text>
<text x="17.6" y="77.7">14</text>
<text x="128.3" y="74.2">1</text>
<text x="128.3" y="77.7">2</text>
<text x="17.6" y="81.2">13</text>
<text x="128.3" y="81.2">3</text>
<text x="17.6" y="88.3">11</text>
<text x="17.6" y="84.7">12</text>
<text x="128.3" y="84.7">4</text>
<text x="128.3" y="88.3">5</text>
<text x="179.7" y="88.3">4</text>
<text x="185.2" y="89.7">4</text>
<text x="17.6" y="91.8">10</text>
<text x="19.6" y="95.3">9</text>
<text x="128.3" y="91.8">6</text>
<text x="128.3" y="95.3">7</text>
<text x="179.7" y="95.3">3</text>
<text x="19.6" y="98.8">8</text>
<text x="128.3" y="98.8">8</text>
<text x="185.2" y="96.7">3</text>
<text x="502.7" y="96.7">1</text>
<text x="502.7" y="100.3">2</text>
<text x="19.6" y="105.9">6</text>
<text x="19.6" y="102.4">7</text>
<text x="128.3" y="102.4">9</text>
<text x="128.3" y="105.9">10</text>
<text x="179.7" y="102.4">2</text>
<text x="185.2" y="103.8">2</text>
<text x="502.7" y="103.8">3</text>
<text x="502.7" y="107.3">4</text>
<text x="19.6" y="113">4</text>
<text x="19.6" y="109.4">5</text>
<text x="128.3" y="109.4">11</text>
<text x="128.3" y="113">12</text>
<text x="179.7" y="109.4">1</text>
<text x="185.2" y="110.8">1</text>
<text x="502.7" y="110.8">5</text>
<text x="19.6" y="116.5">3</text>
<text x="128.3" y="116.5">13</text>
<text x="19.6" y="123.5">1</text>
<text x="19.6" y="120">2</text>
<text x="128.3" y="120">14</text>
<text x="128.4" y="123.9">15</text>
<text x="504.5" y="154.9">1</text>
<text x="504.5" y="158.5">2</text>
<text x="504.5" y="162">3</text>
<text x="177.9" y="165.5">1</text>
<text x="183.4" y="164.1">1</text>
<text x="504.5" y="165.5">4</text>
<text x="177.9" y="172.6">2</text>
<text x="183.4" y="171.2">2</text>
<text x="504.5" y="169.1">5</text>
<text x="177.9" y="179.6">3</text>
<text x="183.4" y="178.2">3</text>
<text x="183.4" y="185.3">4</text>
<text x="22.9" y="188.8">10</text>
<text x="116" y="188.8">1</text>
<text x="177.9" y="186.7">4</text>
<text x="24.9" y="195.9">8</text>
<text x="24.9" y="192.3">9</text>
<text x="116" y="192.3">2</text>
<text x="116" y="195.9">3</text>
<text x="24.9" y="202.9">6</text>
<text x="24.9" y="199.4">7</text>
<text x="116" y="199.4">4</text>
<text x="116" y="202.9">5</text>
<text x="24.9" y="210">4</text>
<text x="24.9" y="206.4">5</text>
<text x="116" y="206.4">6</text>
<text x="116" y="210">7</text>
<text x="506.2" y="206.1">1</text>
<text x="506.2" y="209.6">2</text>
<text x="24.9" y="213.5">3</text>
<text x="116" y="213.5">8</text>
<text x="506.2" y="213.1">3</text>
<text x="24.9" y="220.6">1</text>
<text x="24.9" y="217">2</text>
<text x="116" y="217">9</text>
<text x="116" y="220.6">10</text>
<text x="506.2" y="216.7">4</text>
<text x="506.2" y="220.2">5</text>
<text x="160.3" y="245.3">4</text>
<text x="165.8" y="246.7">4</text>
<text x="160.3" y="252.3">3</text>
<text x="165.8" y="253.7">3</text>
<text x="160.3" y="259.4">2</text>
<text x="165.8" y="260.8">2</text>
<text x="160.3" y="266.4">1</text>
<text x="165.8" y="267.8">1</text>
</g>
<g font-size="2.1" fill="#a54b4b">
<text x="47.7" y="77.3">VP</text>
<text x="47.7" y="73.8">EN</text>
<text x="82.5" y="77.3">D22</text>
<text x="82.5" y="73.8">D23</text>
<text x="47.7" y="80.8">VN</text>
<text x="82.7" y="80.8">TX0</text>
<text x="47.7" y="87.9">D35</text>
<text x="47.7" y="84.4">D34</text>
<text x="82.5" y="87.9">D21</text>
<text x="82.6" y="84.4">RX0</text>
<text x="47.7" y="95">D33</text>
<text x="47.7" y="91.4">D32</text>
<text x="82.5" y="95">D18</text>
<text x="82.5" y="91.4">D19</text>
<text x="47.7" y="98.5">D25</text>
<text x="83.8" y="98.5">D5</text>
<text x="47.7" y="105.5">D27</text>
<text x="47.7" y="102">D26</text>
<text x="82.6" y="105.5">RX2</text>
<text x="82.7" y="102">TX2</text>
<text x="47.7" y="112.6">D12</text>
<text x="47.7" y="109.1">D14</text>
<text x="83.8" y="112.6">D2</text>
<text x="83.8" y="109.1">D4</text>
<text x="47.7" y="119.6">GND2</text>
<text x="47.7" y="116.1">D13</text>
<text x="82" y="119.6">GND</text>
<text x="82.5" y="116.1">D15</text>
<text x="47.7" y="123.2">VIN</text>
<text x="82.7" y="123.2">3V3</text>
</g>
<text font-size="1.8" fill="#00f" x="141.1" y="28.6">K-Type T</text>
</svg>
